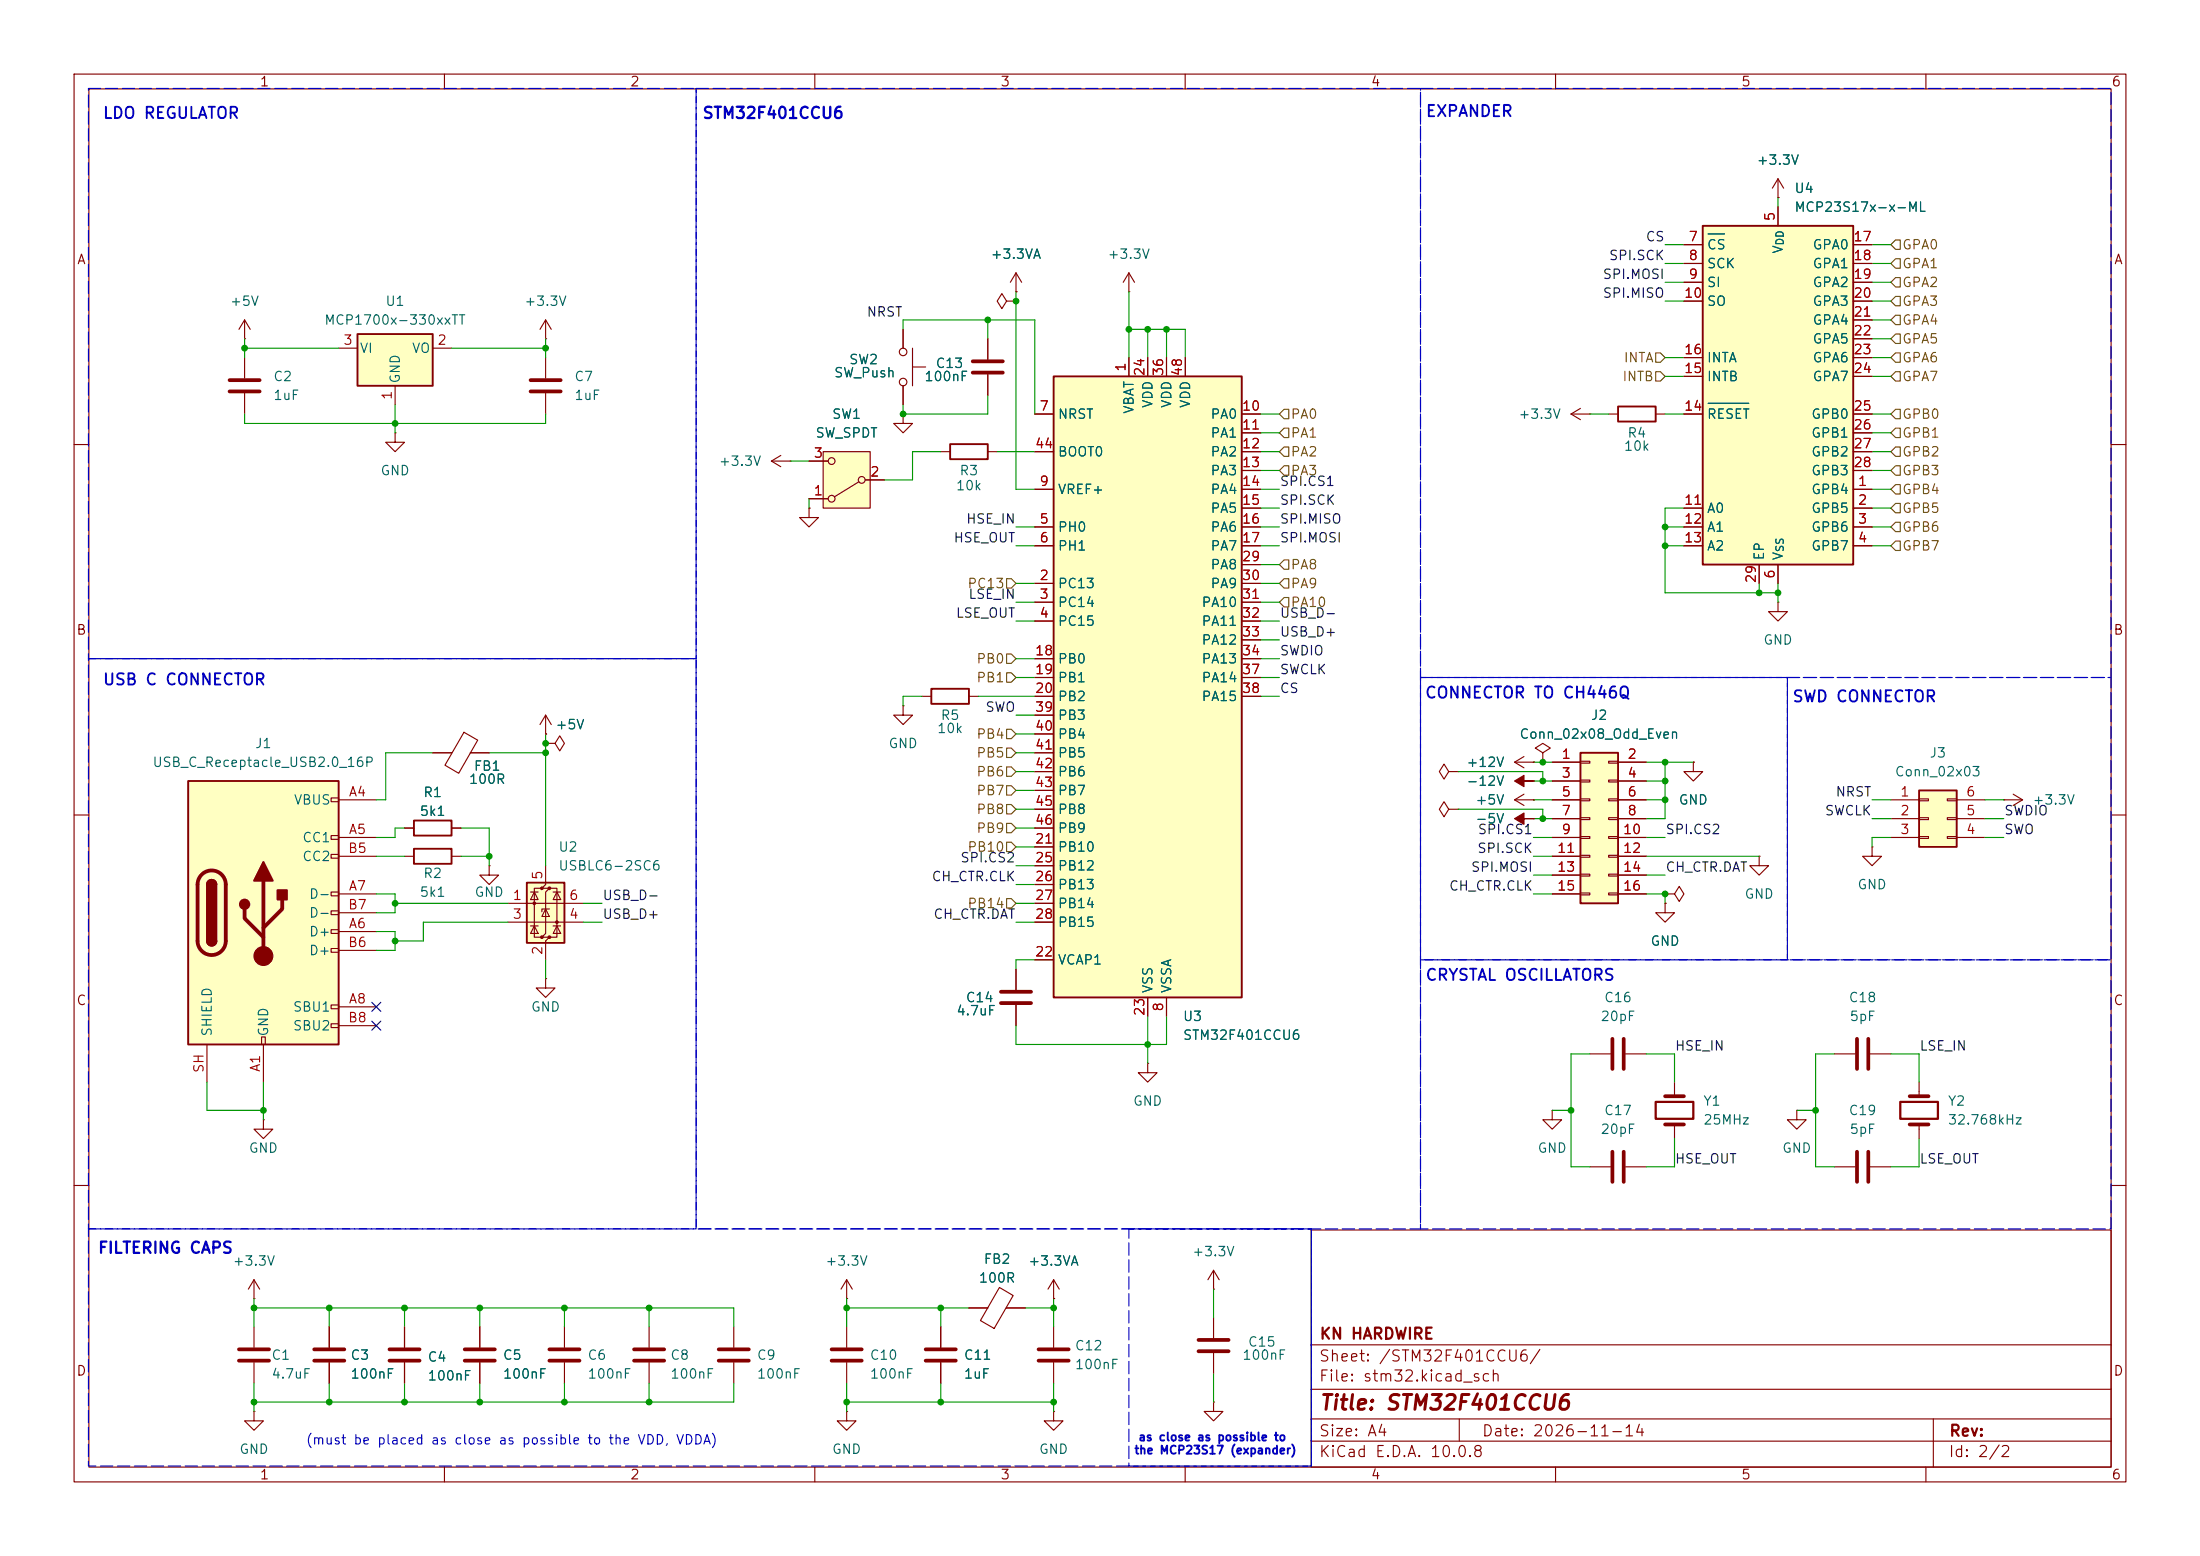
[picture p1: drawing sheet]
<svg xmlns="http://www.w3.org/2000/svg" width="297mm" height="210mm" viewBox="0 0 297 210" stroke-linecap="round" stroke-linejoin="round" font-family="sans-serif">
<g fill="none" stroke="#840000" stroke-width=".15">
<path d="M10 10h277v190h-277zM12 12h273v186h-273zM60 10v2M110 10v2M160 10v2M210 10v2M260 10v2M137.2 39.4h.1M137.2 36.8l-.8 1.3M137.2 36.8l.7 1.3M137.2 36.8v2.6M152.4 39.4h.1"/>
<path d="M152.4 36.8l-.8 1.3M152.4 36.8l.8 1.3M152.4 36.8v2.6M133.3 45.7v2.8M133.3 50.5v2.8M135.9 40.6l-.6-1-.7 1 .7 1.1 .6-1.1h1.3M137.2 40.6h.1M212.1 55.9h2.5M212.1 55.9l1.3 .7M213.4 55.1l-1.3 .8M214.6 55.9h.1M217.2 55.9h1.2"/>
<path d="M223.5 55.9h1.3M10 60h2M285 60h2M10 110h2M228.6 102.9v1.2h1.3l-1.3 1.3-1.3-1.3h1.3M228.6 102.9h.1M237.5 115.6v1.2h1.3l-1.3 1.3-1.3-1.3h1.3M237.5 115.6h.1M285 110h2M10 160h2M34.3 175.3h.1M34.3 172.7l-.8 1.3"/>
<path d="M34.3 172.7l.8 1.3M34.3 172.7v2.6M34.3 179.1v2.8M44.4 179.1v2.8M54.6 179.1v2.8M64.8 179.1v2.8M76.2 179.1v2.8M87.6 179.1v2.8M114.3 175.3h.1M114.3 172.7l-.8 1.3M114.3 172.7l.8 1.3M114.3 172.7v2.6"/>
<path d="M114.3 179.1v2.8M177 166h108v32h-108zM285 160h2M34.3 190.5v1.3h1.3l-1.3 1.2-1.3-1.2h1.3M34.3 190.5h.1M34.3 183.9v2.8M44.4 183.9v2.8M54.6 183.9v2.8M60 198v2M64.8 183.9v2.8M76.2 183.9v2.8M87.6 183.9v2.8"/>
<path d="M110 198v2M114.3 190.5v1.3h1.3l-1.3 1.2-1.3-1.2h1.3M114.3 190.5h.1M114.3 183.9v2.8M160 198v2M177 194.5h108M177 191.5h108M177 187.5h108M177 181.5h108M197 191.5v3M210 198v2M260 198v2"/>
<path d="M261 191.5v6.5"/>
</g>
<g fill="none" stroke="#840000" stroke-width=".51">
<path d="M131.3 48.8h4.1M131.3 50.3h4.1M32.3 182.1h4M32.3 183.6h4M42.4 182.1h4.1M42.4 183.6h4.1M52.6 182.1h4M52.6 183.6h4M62.7 182.1h4.1M62.7 183.6h4.1M74.2 182.1h4M74.2 183.6h4"/>
<path d="M85.6 182.1h4.1M85.6 183.6h4.1M112.3 182.1h4M112.3 183.6h4"/>
</g>
<path d="M218.4 54.9h5.1v2h-5.1z" fill="none" stroke="#840000" stroke-width=".25"/>
<path d="M259.1 106.7h5.1v7.6h-5.1z" fill="#ffffc2"/>
<path d="M259.1 106.7h5.1v7.6h-5.1z" fill="none" stroke="#840000" stroke-width=".25"/>
<g fill="none" stroke="#840000" stroke-width=".15">
<path d="M240 26.7h.1M240 24.1l-.7 1.3M240 24.1l.8 1.3M240 24.1v2.6M255.3 108h3.8M255.3 110.5h3.8M255.3 113h3.8M259.1 107.8h1.2v.3h-1.2zM259.1 110.4h1.2v.2h-1.2zM259.1 112.9h1.2v.3h-1.2zM262.9 107.8h1.3v.3h-1.3zM262.9 110.4h1.3v.2h-1.3z"/>
<path d="M262.9 112.9h1.3v.3h-1.3zM264.2 108h3.8M264.2 110.5h3.8M264.2 113h3.8M209.5 149.9v1.2h1.3l-1.3 1.3-1.2-1.3h1.2M209.5 149.9h.1M214.6 157.5h2.8M214.6 142.2h2.8M219.5 157.5h2.7M219.5 142.2h2.7M226.1 146.1v1.9M226.1 151.8v1.9"/>
<path d="M242.6 149.9v1.2h1.2l-1.2 1.3-1.3-1.3h1.3M242.6 149.9h.1M247.6 157.5h2.8M247.6 142.2h2.8M252.5 157.5h2.8M252.5 142.2h2.8M259.1 146.1v1.9M259.1 151.8v1.9"/>
</g>
<path d="M217.7 140.2v4.1M217.7 155.4v4.1M219.2 140.2v4.1M219.2 155.4v4.1M224.8 151.8h2.5M224.8 148h2.5M250.7 140.2v4.1M250.7 155.4v4.1M252.2 140.2v4.1M252.2 155.4v4.1M257.8 151.8h2.5M257.8 148h2.5" fill="none" stroke="#840000" stroke-width=".51"/>
<path d="M223.5 148.7h5.1v2.3h-5.1zM256.5 148.7h5.1v2.3h-5.1z" fill="none" stroke="#840000" stroke-width=".3"/>
<path d="M229.9 30.5h20.3v45.7h-20.3z" fill="#ffffc2"/>
<path d="M229.9 30.5h20.3v45.7h-20.3zM128.3 59.9h5v2.1h-5z" fill="none" stroke="#840000" stroke-width=".25"/>
<g fill="none" stroke="#840000" stroke-width=".15">
<path d="M227.3 33h2.6M227.3 35.6h2.6M227.3 38.1h2.6M240 27.9v2.6M250.2 33h2.5M250.2 35.6h2.5M250.2 38.1h2.5M227.3 40.6h2.6M227.3 55.9h2.6M227.3 50.8h2.6M227.3 48.3h2.6M250.2 40.6h2.5"/>
<path d="M250.2 55.9h2.5M250.2 50.8h2.5M250.2 48.3h2.5M250.2 43.2h2.5M250.2 45.7h2.5M250.2 58.4h2.5M127 61h1.3M133.3 61h1.3M227.3 68.6h2.6M227.3 71.1h2.6M227.3 73.7h2.6M237.5 76.2v2.5"/>
<path d="M240 76.2v2.5M250.2 66h2.5M250.2 68.6h2.5M250.2 71.1h2.5M250.2 73.7h2.5M250.2 61h2.5M250.2 63.5h2.5M62.6 98.8l1.9 1.1-2.6 4.5-1.8-1.1zM240 81.3v1.3h1.3l-1.3 1.2-1.2-1.2h1.2M240 81.3h.1M58.4 101.6h2.6M63.5 101.6h2.5"/>
<path d="M195.6 109.2l-.7-1-.6 1 .6 1 .7-1h1.2M195.6 104.1l-.7-1-.6 1 .6 1.1 .7-1.1h1.2M196.8 109.2h.1M196.8 104.1h.1M204.5 108l1.2 .7M204.5 108h2.5M204.5 102.9l1.2 .7M204.5 102.9h2.5M205.7 107.2l-1.2 .8M205.7 102.1l-1.2 .8M207 105.4h.1M207 108h.1"/>
<path d="M207 110.5h.1M207 102.9h.1M208.3 101.6l1-.6-1-.7-1 .7 1 .6v1.3M208.3 102.9h.1M99.1 179.1v2.8M99.1 183.9v2.8"/>
</g>
<path d="M230.6 31.6h2.2M230.6 54.4h5.5" fill="none" stroke="#006464" stroke-width=".15"/>
<path d="M97 182.1h4.1M97 183.6h4.1" fill="none" stroke="#840000" stroke-width=".51"/>
<g fill="#840000" stroke="#840000" stroke-width=".15">
<path d="M204.5 105.4l1.2-.8v.8h1.3h-1.3v.8z"/>
<path d="M204.5 110.5l1.2-.8v.8h1.3h-1.3v.8z"/>
</g>
<path d="M111.1 61h6.4v7.6h-6.4z" fill="#ffffc2"/>
<g fill="none" stroke="#840000" stroke-width=".15">
<path d="M33 45.7h.1M33 43.2l-.7 1.3M33 43.2l.8 1.3M33 43.2v2.5M33 48.3v2.8M33 53.1v2.8M53.3 58.4v1.3h1.3l-1.3 1.3-1.2-1.3h1.2M53.3 58.4h.1M73.7 45.7h.1M73.7 43.2v2.5M73.7 48.3v2.8M73.7 53.1v2.8"/>
<path d="M73.7 43.2l-.8 1.3M73.7 43.2l.7 1.3M121.9 55.9v1.3h1.3l-1.3 1.2-1.3-1.2h1.3M121.9 55.9h.1M121.9 44.5v2.5M121.9 52.1v2.5M123.2 49.5h1.8M123.2 47v5.1M109.2 68.6v1.3h1.3l-1.3 1.2-1.3-1.2h1.3M109.2 68.6h.1M109.2 67.3h2.6M109.2 62.2h2.6"/>
<path d="M111.1 61h6.4v7.6h-6.4zM116 65l-3.4 2.1M116.8 64.8h2.6M121.9 95.3v1.2h1.3l-1.3 1.3-1.3-1.3h1.3M121.9 95.3h.1M124.5 94h1.2M130.8 94h1.3M54.6 111.8h1.3M61 111.8h1.2M66 116.8v1.3h1.3l-1.3 1.3-1.2-1.3h1.2M66 116.8h.1M270.5 108h.1"/>
<path d="M270.5 108h2.5M271.8 107.2l1.2 .8M273 108l-1.2 .7M137.2 130.8v2.8M137.2 135.6v2.8M130.8 176.5h2.5M134.9 173.8l1.9 1.1-2.6 4.4-1.8-1.1zM135.8 176.5h2.6"/>
<circle cx="121.9" cy="51.6" r=".51"/>
<circle cx="121.9" cy="47.5" r=".51"/>
<circle cx="112.3" cy="67.3" r=".46"/>
<circle cx="112.3" cy="62.2" r=".46"/>
<circle cx="116.3" cy="64.8" r=".46"/>
</g>
<path d="M31 51.3h4.1M31 52.8h4.1M71.6 51.3h4.1M71.6 52.8h4.1M135.1 133.9h4.1M135.1 135.4h4.1" fill="none" stroke="#840000" stroke-width=".51"/>
<path d="M125.7 93h5.1v2h-5.1zM55.9 110.7h5.1v2.1h-5.1z" fill="none" stroke="#840000" stroke-width=".25"/>
<path d="M48.3 45.1h10.1v7h-10.1z" fill="#ffffc2"/>
<path d="M48.3 45.1h10.1v7h-10.1z" fill="none" stroke="#840000" stroke-width=".25"/>
<path d="M45.7 47h2.6M53.3 52.1v2.5M58.4 47h2.6M73.7 132.1v1.3h1.2l-1.2 1.2-1.3-1.2h1.3M73.7 132.1h.1" fill="none" stroke="#840000" stroke-width=".15"/>
<path d="M71.1 119.1h5.1v8.2h-5.1z" fill="#ffffc2"/>
<g fill="#840000">
<circle cx="72.1" cy="121.9" r=".25"/>
<circle cx="73.2" cy="119.9" r=".25"/>
<circle cx="73.2" cy="126.5" r=".25"/>
<circle cx="74.2" cy="119.9" r=".25"/>
<circle cx="74.2" cy="126.5" r=".25"/>
<circle cx="75.2" cy="124.5" r=".25"/>
</g>
<g fill="none" stroke="#840000" stroke-width=".15">
<path d="M73.7 99.1h.1M73.7 96.5v2.6M73.7 96.5l-.8 1.3M73.7 96.5l.7 1.3M54.6 115.6h1.3M61 115.6h1.2M73.2 119.9h-1.1v6.6h1.1M73.7 116.8v2.6l-.5 .5h1l-.5 .5v5.6l-.5 .5h1l-.5 .5v2.5M73.7 100.3h1.2l.7-1 .6 1-.6 1-.7-1M73.7 100.3h.1M74.2 119.9h1v6.6h-1M68.6 121.9h10.1"/>
<path d="M68.6 124.5h10.1M71.6 125h1M71.6 120.4h1M72.1 120.4l.5 1h-1zM72.1 125l.5 1h-1zM73.7 122.7l.5 1h-1zM74.2 122.7h-1v.4M74.7 125h1M74.7 120.4h1M75.2 120.4l.5 1h-1zM75.2 125l.5 1h-1zM127 179.1v2.8"/>
<path d="M142.2 179.1v2.8M163.8 177.8v2.8M127 183.9v2.8M142.2 183.9v2.8M163.8 182.6v2.8"/>
</g>
<path d="M55.9 114.6h5.1v2h-5.1zM71.1 119.1h5.1v8.2h-5.1z" fill="none" stroke="#840000" stroke-width=".25"/>
<path d="M125 182.1h4M125 183.6h4M140.2 182.1h4.1M140.2 183.6h4.1M161.8 180.8h4.1M161.8 182.4h4.1" fill="none" stroke="#840000" stroke-width=".51"/>
<path d="M213.4 101.6h5v20.3h-5z" fill="#ffffc2"/>
<path d="M213.4 101.6h5v20.3h-5z" fill="none" stroke="#840000" stroke-width=".25"/>
<g fill="none" stroke="#840000" stroke-width=".15">
<path d="M209.5 102.9h3.9M209.5 105.4h3.9M209.5 108h3.9M209.5 110.5h3.9M209.5 113h3.9M209.5 115.6h3.9M209.5 118.1h3.9M213.4 102.7h1.2v.3h-1.2zM213.4 105.3h1.2v.2h-1.2zM213.4 107.8h1.2v.3h-1.2zM213.4 110.4h1.2v.2h-1.2zM213.4 112.9h1.2v.3h-1.2z"/>
<path d="M213.4 115.4h1.2v.3h-1.2zM213.4 118h1.2v.2h-1.2zM217.2 102.7h1.2v.3h-1.2zM217.2 105.3h1.2v.2h-1.2zM217.2 107.8h1.2v.3h-1.2zM217.2 110.4h1.2v.2h-1.2zM217.2 112.9h1.2v.3h-1.2zM217.2 115.4h1.2v.3h-1.2zM217.2 118h1.2v.2h-1.2zM218.4 102.9h3.8M218.4 105.4h3.8M218.4 108h3.8"/>
<path d="M218.4 110.5h3.8M218.4 113h3.8M218.4 115.6h3.8M218.4 118.1h3.8M209.5 120.7h3.9M213.4 120.5h1.2v.3h-1.2zM217.2 120.5h1.2v.3h-1.2zM218.4 120.7h3.8M154.9 143.5v1.3h1.3l-1.3 1.3-1.2-1.3h1.2M154.9 143.5h.1M142.2 175.3h.1M142.2 172.7l-.7 1.3"/>
<path d="M142.2 172.7l.8 1.3M142.2 172.7v2.6M142.2 190.5v1.3h1.3l-1.3 1.2-1.2-1.2h1.2M142.2 190.5h.1"/>
</g>
<path d="M25.4 105.4h20.3v35.6h-20.3z" fill="#ffffc2"/>
<g fill="none" stroke="#840000" stroke-width=".15">
<path d="M104.1 62.2l1.3 .8M104.1 62.2h2.6M105.4 61.5l-1.3 .7M106.7 62.2h.1M44.7 107.7h1v.5h-1zM44.7 112.8h1v.5h-1zM44.7 115.3h1v.5h-1zM45.7 108h5.1M45.7 113h5.1M45.7 115.6h5.1M35.3 140h.5v1h-.5zM44.7 120.4h1v.5h-1z"/>
<path d="M44.7 122.9h1v.5h-1zM44.7 125.5h1v.5h-1zM44.7 128h1v.5h-1zM44.7 135.6h1v.5h-1zM44.7 138.2h1v.5h-1zM45.7 125.7h5.1M45.7 120.7h5.1M45.7 135.9h5.1M45.7 128.3h5.1M45.7 123.2h5.1M45.7 138.4h5.1M27.9 141v5.1"/>
<path d="M35.6 151.1v1.3h1.2l-1.2 1.3-1.3-1.3h1.3M35.6 151.1h.1M35.6 141v5.1M163.8 174h.1M163.8 171.5l-.7 1.2M163.8 171.5l.8 1.2M163.8 171.5v2.5M163.8 189.2v1.3h1.3l-1.3 1.3-1.2-1.3h1.2M163.8 189.2h.1"/>
</g>
<path d="M25.4 105.4h20.3v35.6h-20.3zM27.9 119.4a.64 .64 0 0 1 .7-.7 .64 .64 0 0 1 .6 .7M27.9 127a.64 .64 0 0 0 .7 .6 .64 .64 0 0 0 .6-.6" fill="none" stroke="#840000" stroke-width=".25"/>
<path d="M27.2 118a1.9 1.9 0 0 1 2.1-.4 1.9 1.9 0 0 1 1.2 1.8v7.6a1.91 1.91 0 0 1-1.9 1.9 1.91 1.91 0 0 1-1.9-1.9v-7.6a1.9 1.9 0 0 1 .5-1.4zM35.6 118.9v10.1M33 122.7v1.3l2.6 2.5M38.1 121.4v1.3l-2.5 2.5" fill="none" stroke="#840000" stroke-width=".51"/>
<g fill="#840000" stroke="#840000" stroke-width=".25">
<path d="M27.9 119.4h1.3v7.6h-1.3z"/>
<path d="M28.1 118.9a.64 .64 0 0 1 .7-.1 .64 .64 0 0 1 .4 .6h-1.3z"/>
<path d="M27.9 127h1.3a.64 .64 0 0 1-.6 .6 .64 .64 0 0 1-.7-.6z"/>
<path d="M35.6 116.3l1.2 2.6h-2.5z"/>
<path d="M37.5 120.1h1.2v1.3h-1.2z"/>
<circle cx="33" cy="122" r=".63"/>
</g>
<circle cx="35.6" cy="129" r="1.27" fill="#840000" stroke="#840000" stroke-width=".15"/>
<path d="M142.2 50.8h25.4v83.8h-25.4z" fill="#ffffc2"/>
<path d="M142.2 50.8h25.4v83.8h-25.4z" fill="none" stroke="#840000" stroke-width=".25"/>
<g fill="none" stroke="#840000" stroke-width=".15">
<path d="M137.2 39.4h.1M227.3 33h2.6M227.3 35.6h2.6M227.3 38.1h2.6M240 26.7h.1M240 27.9v2.6M250.2 33h2.5M250.2 35.6h2.5M250.2 38.1h2.5M121.9 44.5v2.5M121.9 52.1v2.5M133.3 45.7v2.8"/>
<path d="M133.3 50.5v2.8M137.2 40.6h.1M139.7 55.9h2.5M152.4 48.3v2.5M154.9 48.3v2.5M157.5 48.3v2.5M160 48.3v2.5M167.6 55.9h2.6M167.6 58.4h2.6M227.3 55.9h2.6M227.3 40.6h2.6M227.3 50.8h2.6"/>
<path d="M227.3 48.3h2.6M250.2 55.9h2.5M250.2 58.4h2.5M250.2 40.6h2.5M250.2 50.8h2.5M250.2 48.3h2.5M250.2 43.2h2.5M250.2 45.7h2.5M109.2 68.6h.1M109.2 67.3h2.6M109.2 62.2h2.6M116.8 64.8h2.6"/>
<path d="M139.7 78.7h2.5M139.7 71.1h2.5M139.7 73.7h2.5M139.7 66h2.5M139.7 61h2.5M167.6 78.7h2.6M167.6 71.1h2.6M167.6 73.7h2.6M167.6 66h2.6M167.6 61h2.6M167.6 63.5h2.6M167.6 68.6h2.6"/>
<path d="M167.6 76.2h2.6M227.3 71.1h2.6M227.3 73.7h2.6M227.3 68.6h2.6M237.5 76.2v2.5M240 76.2v2.5M250.2 71.1h2.5M250.2 73.7h2.5M250.2 66h2.5M250.2 61h2.5M250.2 63.5h2.5M250.2 68.6h2.5"/>
<path d="M73.7 99.1h.1M139.7 81.3h2.5M139.7 83.8h2.5M139.7 88.9h2.5M139.7 91.4h2.5M139.7 94h2.5M139.7 96.5h2.5M139.7 99.1h2.5M167.6 81.3h2.6M167.6 83.8h2.6M167.6 88.9h2.6M167.6 91.4h2.6"/>
<path d="M167.6 94h2.6M167.6 86.4h2.6M54.6 111.8h1.3M58.4 101.6h2.6M61 111.8h1.2M63.5 101.6h2.5M73.7 100.3h.1M139.7 114.3h2.5M139.7 116.8h2.5M139.7 119.4h2.5M139.7 101.6h2.5M139.7 104.1h2.5"/>
<path d="M139.7 106.7h2.5M139.7 109.2h2.5M139.7 111.8h2.5M207 102.9h.1M207 110.5h.1M207 108h.1M207 105.4h.1M208.3 102.9h.1M209.5 102.9h3.9M209.5 105.4h3.9M209.5 108h3.9M209.5 110.5h3.9"/>
<path d="M209.5 113h3.9M209.5 115.6h3.9M209.5 118.1h3.9M218.4 102.9h3.8M218.4 105.4h3.8M218.4 108h3.8M218.4 110.5h3.8M218.4 113h3.8M218.4 115.6h3.8M218.4 118.1h3.8M228.6 102.9h.1M252.7 114.3v1.3h1.3l-1.3 1.2-1.2-1.2h1.2"/>
<path d="M252.7 114.3h.1M137.2 130.8v2.8M137.2 135.6v2.8M139.7 129.5h2.5M139.7 121.9h2.5M139.7 124.5h2.5M154.9 134.6v2.6M157.5 134.6v2.6M209.5 120.7h3.9M218.4 120.7h3.8M224.8 121.9v1.3h1.3l-1.3 1.3-1.3-1.3h1.3M224.8 121.9h.1"/>
<path d="M224.8 120.7h1.3l.6-1.1 .6 1.1-.6 1-.6-1M224.8 120.7h.1M44.4 179.1v2.8M54.6 179.1v2.8M64.8 179.1v2.8M127 179.1v2.8M130.8 176.5h2.5M135.9 176.5h2.5M142.2 175.3h.1M44.4 183.9v2.8M54.6 183.9v2.8M64.8 183.9v2.8"/>
<path d="M127 183.9v2.8"/>
</g>
<g fill="none" stroke="#725600" stroke-width=".15">
<path d="M255.9 32.4h.6v1.3h-.6l-.6-.7zM255.9 37.5h.6v1.2h-.6l-.6-.6zM255.9 34.9h.6v1.3h-.6l-.6-.6zM173.4 57.8h.6v1.3h-.6l-.7-.7zM173.4 55.2h.6v1.3h-.6l-.7-.6zM223.5 47.6h.7l.6 .7-.6 .6h-.7zM223.5 50.2h.7l.6 .6-.6 .6h-.7zM255.9 45.1h.6v1.3h-.6l-.6-.7zM255.9 47.6h.6v1.3h-.6l-.6-.6zM255.9 55.2h.6v1.3h-.6l-.6-.6zM255.9 50.2h.6v1.2h-.6l-.6-.6zM255.9 42.5h.6v1.3h-.6l-.6-.6z"/>
<path d="M255.9 40h.6v1.3h-.6l-.6-.7zM255.9 57.8h.6v1.3h-.6l-.6-.7zM135.9 78.1h.6l.7 .6-.7 .7h-.6zM173.4 78.1h.6v1.3h-.6l-.7-.7zM173.4 75.6h.6v1.2h-.6l-.7-.6zM173.4 62.9h.6v1.2h-.6l-.7-.6zM173.4 60.3h.6v1.3h-.6l-.7-.6zM255.9 65.4h.6v1.3h-.6l-.6-.7zM255.9 67.9h.6v1.3h-.6l-.6-.6zM255.9 70.5h.6v1.3h-.6l-.6-.7zM255.9 73h.6v1.3h-.6l-.6-.6zM255.9 62.9h.6v1.2h-.6l-.6-.6z"/>
<path d="M255.9 60.3h.6v1.3h-.6l-.6-.6zM135.9 90.8h.6l.7 .6-.7 .7h-.6zM135.9 98.4h.6l.7 .7-.7 .6h-.6zM135.9 88.3h.6l.7 .6-.7 .6h-.6zM173.4 80.6h.6v1.3h-.6l-.7-.6zM135.9 106h.6l.7 .7-.7 .6h-.6zM135.9 113.7h.6l.7 .6-.7 .6h-.6zM135.9 111.1h.6l.7 .7-.7 .6h-.6zM135.9 108.6h.6l.7 .6-.7 .7h-.6zM135.9 103.5h.6l.7 .6-.7 .7h-.6zM135.9 101h.6l.7 .6-.7 .6h-.6zM135.9 121.3h.6l.7 .6-.7 .7h-.6z"/>
</g>
<g fill="none" stroke="#009600" stroke-width=".15">
<path d="M137.2 39.4v26.6h2.5M152.4 39.4v8.9M224.8 38.1h2.5M224.8 35.6h2.5M224.8 33h2.5M240 26.7v1.2M252.7 38.1h2.6M252.7 35.6h2.6M252.7 33h2.6M33 55.9v1.3h40.7v-1.3M33 45.7v2.6M33 47h12.7"/>
<path d="M53.3 54.6v3.8M61 47h12.7M73.7 45.7v2.6M121.9 44.5v-1.3h17.8v12.7M133.3 53.3v2.6h-11.4v-1.3M133.3 43.2v2.5M152.4 44.5h7.6v3.8M154.9 44.5v3.8M157.5 44.5v3.8M170.2 55.9h2.5M170.2 58.4h2.5M214.6 55.9h2.6"/>
<path d="M224.8 55.9h2.5M224.8 48.3h2.5M224.8 40.6h2.5M224.8 50.8h2.5M252.7 55.9h2.6M252.7 58.4h2.6M252.7 48.3h2.6M252.7 40.6h2.6M252.7 50.8h2.6M252.7 43.2h2.6M252.7 45.7h2.6M106.7 62.2h2.5"/>
<path d="M109.2 67.3v1.3M127 61h-3.8v3.8h-3.8M134.6 61h5.1M137.2 73.7h2.5M137.2 71.1h2.5M137.2 78.7h2.5M170.2 61h2.5M170.2 73.7h2.5M170.2 76.2h2.5M170.2 71.1h2.5M170.2 78.7h2.5M170.2 68.6h2.5"/>
<path d="M170.2 66h2.5M170.2 63.5h2.5M224.8 73.7h2.5M224.8 71.1h2.5M227.3 68.6h-2.5v11.4h15.2M237.5 78.7v1.3M240 78.7v2.6M252.7 61h2.6M252.7 73.7h2.6M252.7 71.1h2.6M252.7 68.6h2.6M252.7 66h2.6"/>
<path d="M252.7 63.5h2.6M73.7 99.1v17.7M124.5 94h-2.6v1.3M132.1 94h7.6M137.2 91.4h2.5M137.2 96.5h2.5M137.2 88.9h2.5M137.2 83.8h2.5M137.2 99.1h2.5M137.2 81.3h2.5M170.2 91.4h2.5M170.2 94h2.5"/>
<path d="M170.2 86.4h2.5M170.2 88.9h2.5M170.2 83.8h2.5M170.2 81.3h2.5M50.8 115.6h3.8M54.6 111.8h-1.3v1.2h-2.5M58.4 101.6h-6.3v6.4h-1.3M62.2 115.6h3.8M62.2 111.8h3.8v5M66 101.6h7.7M137.2 106.7h2.5M137.2 114.3h2.5"/>
<path d="M137.2 101.6h2.5M137.2 111.8h2.5M137.2 104.1h2.5M137.2 109.2h2.5M137.2 116.8h2.5M137.2 119.4h2.5M196.8 104.1h11.5v1.3M196.8 109.2h11.5v1.3M207 115.6h2.5M207 108h2.5M207 113h2.5M207 105.4h2.5"/>
<path d="M207 102.9h2.5M207 118.1h2.5M207 110.5h2.5M222.2 115.6h15.3M222.2 108h2.6M222.2 113h2.6M222.2 105.4h2.6M222.2 102.9h6.4M222.2 118.1h2.6M224.8 102.9v7.6h-2.6M252.7 108h2.6M252.7 110.5h2.6"/>
<path d="M255.3 113h-2.6v1.3M268 108h2.5M268 113h2.5M268 110.5h2.5M50.8 120.7h2.5v2.5h-2.5M50.8 125.7h2.5v2.6h-2.5M53.3 121.9h15.3M68.6 124.5h-11.5v2.5h-3.8M73.7 129.5v2.6M78.7 124.5h2.6M78.7 121.9h2.6M137.2 124.5h2.5"/>
<path d="M137.2 121.9h2.5M139.7 129.5h-2.5v1.3M154.9 137.2v6.3M157.5 137.2v3.8h-20.3v-2.6M207 120.7h2.5M222.2 120.7h2.6v1.2M27.9 146.1v3.8h7.7M35.6 146.1v5M209.5 149.9h2.6M214.6 142.2h-2.5v15.3h2.5M222.2 142.2h3.9v3.9M226.1 153.7v3.8h-3.9"/>
<path d="M242.6 149.9h2.5M247.6 142.2h-2.5v15.3h2.5M255.3 142.2h3.8v3.9M259.1 153.7v3.8h-3.8M34.3 175.3v3.8M34.3 176.5h64.8v2.6M44.4 176.5v2.6M54.6 176.5v2.6M64.8 176.5v2.6M76.2 176.5v2.6M87.6 176.5v2.6M114.3 176.5h16.5"/>
<path d="M114.3 175.3v3.8M127 176.5v2.6M138.4 176.5h3.8M142.2 175.3v3.8M163.8 174v3.8M34.3 186.7v3.8M44.4 186.7v2.5M54.6 186.7v2.5M64.8 186.7v2.5M76.2 186.7v2.5M87.6 186.7v2.5M99.1 186.7v2.5h-64.8"/>
<path d="M114.3 189.2h27.9M114.3 186.7v3.8M127 186.7v2.5M142.2 186.7v3.8M163.8 185.4v3.8"/>
</g>
<path d="M50.2 135.3l1.2 1.2M50.2 137.8l1.2 1.2M51.4 135.3l-1.2 1.2M51.4 137.8l-1.2 1.2" fill="none" stroke="#000084" stroke-width=".15"/>
<path d="M11.9 11.9h82.1v77h-82.1zM94 11.9h97.8v154h-97.8zM191.8 11.9h93.2v79.5h-93.2zM11.9 88.9h82.1v77h-82.1zM191.8 91.4h49.5v38.1h-49.5zM241.3 91.4h43.7v38.1h-43.7zM191.8 129.5h93.2v36.4h-93.2zM11.9 165.9h165.1v32h-165.1zM152.4 165.9h24.6v32h-24.6z" fill="none" stroke="#0000c2" stroke-width=".15" stroke-dasharray="1.7 .6"/>
<path d="M230.6 31.6h2.2M230.6 54.4h5.5" fill="none" stroke="#006464" stroke-width=".15"/>
<g fill="#009600">
<circle cx="240" cy="80" r=".46"/>
<circle cx="237.5" cy="80" r=".46"/>
<circle cx="224.8" cy="73.7" r=".46"/>
<circle cx="208.3" cy="110.5" r=".46"/>
<circle cx="224.8" cy="71.1" r=".46"/>
<circle cx="208.3" cy="102.9" r=".46"/>
<circle cx="224.8" cy="102.9" r=".46"/>
<circle cx="224.8" cy="105.4" r=".46"/>
<circle cx="208.3" cy="105.4" r=".46"/>
<circle cx="224.8" cy="108" r=".46"/>
<circle cx="212.1" cy="149.9" r=".46"/>
<circle cx="245.1" cy="149.9" r=".46"/>
<circle cx="152.4" cy="44.5" r=".46"/>
<circle cx="157.5" cy="44.5" r=".46"/>
<circle cx="53.3" cy="57.2" r=".46"/>
<circle cx="53.3" cy="121.9" r=".46"/>
<circle cx="121.9" cy="55.9" r=".46"/>
<circle cx="224.8" cy="120.7" r=".46"/>
<circle cx="114.3" cy="189.2" r=".46"/>
<circle cx="127" cy="189.2" r=".46"/>
<circle cx="142.2" cy="176.5" r=".46"/>
<circle cx="142.2" cy="189.2" r=".46"/>
<circle cx="114.3" cy="176.5" r=".46"/>
<circle cx="127" cy="176.5" r=".46"/>
<circle cx="35.6" cy="149.9" r=".46"/>
<circle cx="53.3" cy="127" r=".46"/>
<circle cx="33" cy="47" r=".46"/>
<circle cx="137.2" cy="40.6" r=".46"/>
<circle cx="133.3" cy="43.2" r=".46"/>
<circle cx="73.7" cy="47" r=".46"/>
<circle cx="154.9" cy="141" r=".46"/>
<circle cx="34.3" cy="176.5" r=".46"/>
<circle cx="64.8" cy="176.5" r=".46"/>
<circle cx="54.6" cy="189.2" r=".46"/>
<circle cx="64.8" cy="189.2" r=".46"/>
<circle cx="54.6" cy="176.5" r=".46"/>
<circle cx="44.4" cy="176.5" r=".46"/>
<circle cx="44.4" cy="189.2" r=".46"/>
<circle cx="34.3" cy="189.2" r=".46"/>
<circle cx="76.2" cy="176.5" r=".46"/>
<circle cx="154.9" cy="44.5" r=".46"/>
<circle cx="76.2" cy="189.2" r=".46"/>
<circle cx="87.6" cy="176.5" r=".46"/>
<circle cx="87.6" cy="189.2" r=".46"/>
<circle cx="73.7" cy="101.6" r=".46"/>
<circle cx="66" cy="115.6" r=".46"/>
<circle cx="73.7" cy="100.3" r=".46"/>
</g>
<text font-size="2" fill="#840000" x="178" y="190.8">Title: STM32F401CCU6</text>
<g font-size="1.5" fill="#0000c2">
<text x="13.8" y="16.4">LDO REGULATOR</text>
<text x="94.7" y="16.4">STM32F401CCU6</text>
<text x="192.4" y="16.1">EXPANDER</text>
<text x="13.8" y="92.9">USB C CONNECTOR</text>
<text x="192.3" y="94.6">CONNECTOR TO CH446Q</text>
<text x="241.9" y="95.1">SWD CONNECTOR</text>
<text x="192.3" y="132.7">CRYSTAL OSCILLATORS</text>
<text x="13.1" y="169.6">FILTERING CAPS</text>
</g>
<g font-size="1.5" fill="#840000">
<text x="178" y="184.1">Sheet: /STM32F401CCU6/</text>
<text x="178" y="181.1">KN HARDWIRE</text>
<text x="178" y="186.8">File: stm32.kicad_sch</text>
<text x="178" y="197">KiCad E.D.A. 10.0.8</text>
<text x="178" y="194.2">Size: A4</text>
<text x="200" y="194.2">Date: 2026-11-14</text>
<text x="263" y="197">Id: 2/2</text>
<text x="263" y="194.2">Rev:</text>
</g>
<g font-size="1.3" fill="#840000">
<text x="35" y="12">1</text>
<text x="85" y="12">2</text>
<text x="135" y="12">3</text>
<text x="185" y="12">4</text>
<text x="235" y="12">5</text>
<text x="285" y="12">6</text>
<text x="10.3" y="36">A</text>
<text x="285.3" y="36">A</text>
<text x="10.2" y="86">B</text>
<text x="285.2" y="86">B</text>
<text x="10.2" y="136">C</text>
<text x="285.2" y="136">C</text>
<text x="10.2" y="186">D</text>
<text x="285.2" y="186">D</text>
<text x="35" y="200">1</text>
<text x="85" y="200">2</text>
<text x="135" y="200">3</text>
<text x="185" y="200">4</text>
<text x="235" y="200">5</text>
<text x="285" y="200">6</text>
</g>
<g font-size="1.3" fill="#006464">
<text x="237.1" y="22.6">+3.3V</text>
<text x="242.2" y="26.4">U4</text>
<text x="242.2" y="28.9">MCP23S17x-x-ML</text>
<text x="133.6" y="35.3">+3.3VA</text>
<text x="149.4" y="35.3">+3.3V</text>
<text x="230.4" y="34">CS</text>
<text x="241" y="34.3" transform="rotate(-90 241 34.3)">V</text>
<text x="244.6" y="34">GPA0</text>
<text x="31" y="41.6">+5V</text>
<text x="51.9" y="41.6">U1</text>
<text x="70.7" y="41.6">+3.3V</text>
<text x="230.4" y="36.5">SCK</text>
<text x="230.4" y="39.1">SI</text>
<text x="230.4" y="41.6">SO</text>
<text x="244.6" y="36.5">GPA1</text>
<text x="244.6" y="39.1">GPA2</text>
<text x="244.6" y="41.6">GPA3</text>
<text x="43.7" y="44.1">MCP1700x-330xxTT</text>
<text x="48.5" y="48">VI</text>
<text x="55.5" y="48">VO</text>
<text x="244.6" y="44.1">GPA4</text>
<text x="244.6" y="46.7">GPA5</text>
<text x="36.8" y="51.8">C2</text>
<text x="54.3" y="51.8" transform="rotate(-90 54.3 51.8)">GND</text>
<text x="77.5" y="51.8">C7</text>
<text x="112.5" y="51.3">SW_Push</text>
<text x="114.5" y="49.5">SW2</text>
<text x="124.7" y="51.8">100nF</text>
<text x="126.2" y="50">C13</text>
<text x="230.4" y="51.8">INTB</text>
<text x="230.4" y="49.2">INTA</text>
<text x="244.6" y="49.2">GPA6</text>
<text x="244.6" y="51.8">GPA7</text>
<text x="36.8" y="54.3">1uF</text>
<text x="77.5" y="54.3">1uF</text>
<text x="110" y="59.4">SW_SPDT</text>
<text x="112.2" y="56.8">SW1</text>
<text x="142.7" y="56.8">NRST</text>
<text x="153.4" y="56" transform="rotate(-90 153.4 56)">VBAT</text>
<text x="155.9" y="55.2" transform="rotate(-90 155.9 55.2)">VDD</text>
<text x="158.4" y="55.2" transform="rotate(-90 158.4 55.2)">VDD</text>
<text x="161" y="55.2" transform="rotate(-90 161 55.2)">VDD</text>
<text x="163.3" y="56.8">PA0</text>
<text x="163.3" y="59.4">PA1</text>
<text x="204.9" y="56.8">+3.3V</text>
<text x="219.6" y="59.4">R4</text>
<text x="230.4" y="56.8">RESET</text>
<text x="244.4" y="56.8">GPB0</text>
<text x="244.4" y="59.4">GPB1</text>
<text x="51.3" y="64.5">GND</text>
<text x="96.9" y="63.2">+3.3V</text>
<text x="129.4" y="64.5">R3</text>
<text x="142.7" y="61.9">BOOT0</text>
<text x="163.3" y="61.9">PA2</text>
<text x="163.3" y="64.5">PA3</text>
<text x="219.1" y="61.2">10k</text>
<text x="244.4" y="61.9">GPB2</text>
<text x="244.4" y="64.5">GPB3</text>
<text x="129" y="66.5">10k</text>
<text x="142.7" y="67">VREF+</text>
<text x="163.3" y="67">PA4</text>
<text x="163.3" y="69.5">PA5</text>
<text x="230.4" y="69.5">A0</text>
<text x="244.4" y="67">GPB4</text>
<text x="244.4" y="69.5">GPB5</text>
<text x="142.7" y="72.1">PH0</text>
<text x="142.7" y="74.6">PH1</text>
<text x="163.3" y="72.1">PA6</text>
<text x="163.3" y="74.6">PA7</text>
<text x="163.3" y="77.2">PA8</text>
<text x="230.4" y="72.1">A1</text>
<text x="230.4" y="74.6">A2</text>
<text x="238.5" y="75.7" transform="rotate(-90 238.5 75.7)">EP</text>
<text x="241" y="75.7" transform="rotate(-90 241 75.7)">V</text>
<text x="244.4" y="72.1">GPB6</text>
<text x="244.4" y="74.6">GPB7</text>
<text x="142.7" y="79.7">PC13</text>
<text x="142.7" y="82.2">PC14</text>
<text x="162.1" y="82.2">PA10</text>
<text x="163.3" y="79.7">PA9</text>
<text x="142.7" y="84.8">PC15</text>
<text x="142.7" y="89.9">PB0</text>
<text x="162.1" y="84.8">PA11</text>
<text x="162.1" y="87.3">PA12</text>
<text x="162.1" y="89.9">PA13</text>
<text x="238" y="87.3">GND</text>
<text x="142.7" y="92.4">PB1</text>
<text x="142.7" y="94.9">PB2</text>
<text x="162.1" y="92.4">PA14</text>
<text x="162.1" y="94.9">PA15</text>
<text x="34.3" y="101.3">J1</text>
<text x="74.9" y="98.8">+5V</text>
<text x="119.9" y="101.3">GND</text>
<text x="126.4" y="99.3">10k</text>
<text x="126.9" y="97.5">R5</text>
<text x="142.7" y="97.5">PB3</text>
<text x="142.7" y="100">PB4</text>
<text x="205" y="100">Conn_02x08_Odd_Even</text>
<text x="214.7" y="97.5">J2</text>
<text x="20.5" y="103.8">USB_C_Receptacle_USB2.0_16P</text>
<text x="57.1" y="107.9">R1</text>
<text x="63.2" y="106.1">100R</text>
<text x="63.9" y="104.3">FB1</text>
<text x="142.7" y="102.6">PB5</text>
<text x="142.7" y="105.1">PB6</text>
<text x="142.7" y="107.6">PB7</text>
<text x="197.9" y="106.4">-12V</text>
<text x="197.9" y="103.8">+12V</text>
<text x="255.7" y="105.1">Conn_02x03</text>
<text x="260.4" y="102.6">J3</text>
<text x="39.6" y="108.9">VBUS</text>
<text x="40.7" y="114">CC1</text>
<text x="56.6" y="110.4">5k1</text>
<text x="142.7" y="110.2">PB8</text>
<text x="142.7" y="112.7">PB9</text>
<text x="199.1" y="108.9">+5V</text>
<text x="199.1" y="111.5">-5V</text>
<text x="226.5" y="108.9">GND</text>
<text x="274.3" y="108.9">+3.3V</text>
<text x="40.7" y="116.5">CC2</text>
<text x="57.1" y="118.8">R2</text>
<text x="75.3" y="115.3">U2</text>
<text x="75.3" y="117.8">USBLC6-2SC6</text>
<text x="142.7" y="115.3">PB10</text>
<text x="142.7" y="117.8">PB12</text>
<text x="41.6" y="121.6">D-</text>
<text x="41.6" y="124.2">D-</text>
<text x="56.6" y="121.4">5k1</text>
<text x="64" y="121.4">GND</text>
<text x="142.7" y="120.3">PB13</text>
<text x="142.7" y="122.9">PB14</text>
<text x="142.7" y="125.4">PB15</text>
<text x="235.4" y="121.6">GND</text>
<text x="250.7" y="120.3">GND</text>
<text x="41.6" y="126.7">D+</text>
<text x="41.6" y="129.2">D+</text>
<text x="142.7" y="130.5">VCAP1</text>
<text x="222.7" y="128">GND</text>
<text x="39.5" y="136.9">SBU1</text>
<text x="71.6" y="136.9">GND</text>
<text x="129" y="137.4">4.7uF</text>
<text x="130.3" y="135.6">C14</text>
<text x="155.9" y="134.1" transform="rotate(-90 155.9 134.1)">VSS</text>
<text x="158.4" y="134.1" transform="rotate(-90 158.4 134.1)">VSSA</text>
<text x="216.5" y="135.6">C16</text>
<text x="249.5" y="135.6">C18</text>
<text x="28.9" y="140" transform="rotate(-90 28.9 140)">SHIELD</text>
<text x="36.5" y="140" transform="rotate(-90 36.5 140)">GND</text>
<text x="39.5" y="139.4">SBU2</text>
<text x="159.6" y="138.1">U3</text>
<text x="159.6" y="140.7">STM32F401CCU6</text>
<text x="216" y="138.1">20pF</text>
<text x="249.6" y="138.1">5pF</text>
<text x="152.9" y="149.6">GND</text>
<text x="229.9" y="149.6">Y1</text>
<text x="262.9" y="149.6">Y2</text>
<text x="33.5" y="155.9">GND</text>
<text x="207.5" y="155.9">GND</text>
<text x="216" y="153.4">20pF</text>
<text x="216.5" y="150.8">C17</text>
<text x="229.9" y="152.1">25MHz</text>
<text x="240.5" y="155.9">GND</text>
<text x="249.5" y="150.8">C19</text>
<text x="249.6" y="153.4">5pF</text>
<text x="262.9" y="152.1">32.768kHz</text>
<text x="31.3" y="171.1">+3.3V</text>
<text x="111.3" y="171.1">+3.3V</text>
<text x="132" y="173.4">100R</text>
<text x="132.7" y="170.9">FB2</text>
<text x="138.7" y="171.1">+3.3VA</text>
<text x="160.9" y="169.9">+3.3V</text>
<text x="36.6" y="183.8">C1</text>
<text x="47.2" y="183.8">C3</text>
<text x="57.6" y="184.1">C4</text>
<text x="67.8" y="183.8">C5</text>
<text x="79.2" y="183.8">C6</text>
<text x="90.4" y="183.8">C8</text>
<text x="102.1" y="183.8">C9</text>
<text x="117.3" y="183.8">C10</text>
<text x="130" y="183.8">C11</text>
<text x="145" y="182.6">C12</text>
<text x="145" y="185.1">100nF</text>
<text x="167.6" y="183.8">100nF</text>
<text x="168.4" y="182.1">C15</text>
<text x="36.6" y="186.4">4.7uF</text>
<text x="47.2" y="186.4">100nF</text>
<text x="57.6" y="186.6">100nF</text>
<text x="67.8" y="186.4">100nF</text>
<text x="79.2" y="186.4">100nF</text>
<text x="90.4" y="186.4">100nF</text>
<text x="102.1" y="186.4">100nF</text>
<text x="117.3" y="186.4">100nF</text>
<text x="130" y="186.4">1uF</text>
<text x="32.2" y="196.5">GND</text>
<text x="112.2" y="196.5">GND</text>
<text x="140.2" y="196.5">GND</text>
</g>
<g font-size="1.3" fill="#a90000">
<text x="239.9" y="29.9" transform="rotate(-90 239.9 29.9)">5</text>
<text x="227.9" y="32.9">7</text>
<text x="227.9" y="35.4">8</text>
<text x="250.1" y="32.9">17</text>
<text x="250.1" y="35.4">18</text>
<text x="227.3" y="40.5">10</text>
<text x="227.9" y="38">9</text>
<text x="250.1" y="38">19</text>
<text x="250.1" y="40.5">20</text>
<text x="46.3" y="46.9">3</text>
<text x="59" y="46.9">2</text>
<text x="250.1" y="43">21</text>
<text x="250.1" y="45.6">22</text>
<text x="152.3" y="50.3" transform="rotate(-90 152.3 50.3)">1</text>
<text x="154.8" y="50.9" transform="rotate(-90 154.8 50.9)">24</text>
<text x="157.3" y="50.9" transform="rotate(-90 157.3 50.9)">36</text>
<text x="159.9" y="50.9" transform="rotate(-90 159.9 50.9)">48</text>
<text x="227.3" y="50.7">15</text>
<text x="227.3" y="48.1">16</text>
<text x="250.1" y="48.1">23</text>
<text x="250.1" y="50.7">24</text>
<text x="53.2" y="54.1" transform="rotate(-90 53.2 54.1)">1</text>
<text x="140.2" y="55.7">7</text>
<text x="167.6" y="55.7">10</text>
<text x="167.6" y="58.3">11</text>
<text x="227.3" y="55.7">14</text>
<text x="250.1" y="55.7">25</text>
<text x="250.1" y="58.3">26</text>
<text x="109.8" y="62.1">3</text>
<text x="117.4" y="64.6">2</text>
<text x="139.6" y="60.8">44</text>
<text x="140.2" y="65.9">9</text>
<text x="167.6" y="60.8">12</text>
<text x="167.6" y="63.4">13</text>
<text x="167.6" y="65.9">14</text>
<text x="250.1" y="60.8">27</text>
<text x="250.1" y="63.4">28</text>
<text x="250.7" y="65.9">1</text>
<text x="109.8" y="67.2">1</text>
<text x="140.2" y="71">5</text>
<text x="167.6" y="68.4">15</text>
<text x="167.6" y="71">16</text>
<text x="227.3" y="68.4">11</text>
<text x="227.3" y="71">12</text>
<text x="250.7" y="68.4">2</text>
<text x="250.7" y="71">3</text>
<text x="140.2" y="73.5">6</text>
<text x="167.6" y="73.5">17</text>
<text x="167.6" y="76.1">29</text>
<text x="227.3" y="73.5">13</text>
<text x="250.7" y="73.5">4</text>
<text x="140.2" y="78.6">2</text>
<text x="140.2" y="81.1">3</text>
<text x="140.2" y="83.7">4</text>
<text x="167.6" y="78.6">30</text>
<text x="167.6" y="81.1">31</text>
<text x="167.6" y="83.7">32</text>
<text x="237.4" y="78.8" transform="rotate(-90 237.4 78.8)">29</text>
<text x="239.9" y="78.2" transform="rotate(-90 239.9 78.2)">6</text>
<text x="139.6" y="88.8">18</text>
<text x="167.6" y="86.2">33</text>
<text x="167.6" y="88.8">34</text>
<text x="139.6" y="91.3">19</text>
<text x="139.6" y="93.8">20</text>
<text x="167.6" y="91.3">37</text>
<text x="167.6" y="93.8">38</text>
<text x="139.6" y="96.4">39</text>
<text x="139.6" y="98.9">40</text>
<text x="139.6" y="101.5">41</text>
<text x="47" y="107.8">A4</text>
<text x="139.6" y="104">42</text>
<text x="139.6" y="106.5">43</text>
<text x="210.7" y="102.7">1</text>
<text x="210.7" y="105.3">3</text>
<text x="210.7" y="107.8">5</text>
<text x="219.6" y="102.7">2</text>
<text x="219.6" y="105.3">4</text>
<text x="219.6" y="107.8">6</text>
<text x="256.4" y="107.8">1</text>
<text x="265.3" y="107.8">6</text>
<text x="47" y="112.9">A5</text>
<text x="139.6" y="109.1">45</text>
<text x="139.6" y="111.6">46</text>
<text x="210.7" y="110.4">7</text>
<text x="210.7" y="112.9">9</text>
<text x="219" y="112.9">10</text>
<text x="219.6" y="110.4">8</text>
<text x="256.4" y="110.4">2</text>
<text x="256.4" y="112.9">3</text>
<text x="265.3" y="112.9">4</text>
<text x="265.3" y="110.4">5</text>
<text x="46.9" y="115.4">B5</text>
<text x="73.5" y="118.8" transform="rotate(-90 73.5 118.8)">5</text>
<text x="139.6" y="114.2">21</text>
<text x="139.6" y="116.7">25</text>
<text x="139.6" y="119.2">26</text>
<text x="210.1" y="115.4">11</text>
<text x="210.1" y="118">13</text>
<text x="219" y="115.4">12</text>
<text x="219" y="118">14</text>
<text x="46.9" y="123.1">B7</text>
<text x="47" y="125.6">A6</text>
<text x="47" y="120.5">A7</text>
<text x="69.1" y="121.8">1</text>
<text x="69.1" y="124.3">3</text>
<text x="76.7" y="124.3">4</text>
<text x="76.7" y="121.8">6</text>
<text x="139.6" y="121.8">27</text>
<text x="139.6" y="124.3">28</text>
<text x="210.1" y="120.5">15</text>
<text x="219" y="120.5">16</text>
<text x="46.9" y="128.1">B6</text>
<text x="73.5" y="129" transform="rotate(-90 73.5 129)">2</text>
<text x="139.6" y="129.4">22</text>
<text x="47" y="135.8">A8</text>
<text x="154.8" y="137.2" transform="rotate(-90 154.8 137.2)">23</text>
<text x="157.3" y="136.6" transform="rotate(-90 157.3 136.6)">8</text>
<text x="46.9" y="138.3">B8</text>
<text x="27.8" y="144.9" transform="rotate(-90 27.8 144.9)">SH</text>
<text x="35.4" y="144.8" transform="rotate(-90 35.4 144.8)">A1</text>
</g>
<g font-size="1.3" fill="#0f0f0f">
<text x="217.1" y="35.4">SPI.SCK</text>
<text x="222.1" y="32.9">CS</text>
<text x="216.3" y="38">SPI.MOSI</text>
<text x="216.3" y="40.5">SPI.MISO</text>
<text x="116.9" y="43.1">NRST</text>
<text x="172.7" y="65.9">SPI.CS1</text>
<text x="130.3" y="71">HSE_IN</text>
<text x="172.7" y="68.5">SPI.SCK</text>
<text x="172.7" y="71">SPI.MISO</text>
<text x="128.6" y="73.5">HSE_OUT</text>
<text x="172.7" y="73.5">SPI.MOSI</text>
<text x="128.9" y="83.7">LSE_OUT</text>
<text x="130.6" y="81.2">LSE_IN</text>
<text x="172.7" y="83.7">USB_D-</text>
<text x="172.7" y="88.8">SWDIO</text>
<text x="172.7" y="86.2">USB_D+</text>
<text x="172.7" y="91.3">SWCLK</text>
<text x="172.7" y="93.9">CS</text>
<text x="132.9" y="96.4">SWO</text>
<text x="247.7" y="107.8">NRST</text>
<text x="199.4" y="112.9">SPI.CS1</text>
<text x="224.8" y="112.9">SPI.CS2</text>
<text x="246.3" y="110.4">SWCLK</text>
<text x="270.5" y="112.9">SWO</text>
<text x="270.5" y="110.4">SWDIO</text>
<text x="125.7" y="119.3">CH_CTR.CLK</text>
<text x="129.6" y="116.7">SPI.CS2</text>
<text x="198.5" y="118">SPI.MOSI</text>
<text x="199.3" y="115.4">SPI.SCK</text>
<text x="224.8" y="118">CH_CTR.DAT</text>
<text x="81.3" y="121.8">USB_D-</text>
<text x="81.3" y="124.3">USB_D+</text>
<text x="125.9" y="124.3">CH_CTR.DAT</text>
<text x="195.5" y="120.5">CH_CTR.CLK</text>
<text x="226" y="142.1">HSE_IN</text>
<text x="259.1" y="142.1">LSE_IN</text>
<text x="226" y="157.4">HSE_OUT</text>
<text x="259.1" y="157.4">LSE_OUT</text>
</g>
<g font-size="1.3" fill="#725600">
<text x="256.7" y="34">GPA0</text>
<text x="256.7" y="39.1">GPA2</text>
<text x="256.7" y="36.5">GPA1</text>
<text x="256.7" y="41.6">GPA3</text>
<text x="256.7" y="46.7">GPA5</text>
<text x="256.7" y="44.1">GPA4</text>
<text x="218.9" y="51.8">INTB</text>
<text x="219.1" y="49.2">INTA</text>
<text x="256.7" y="49.2">GPA6</text>
<text x="256.7" y="51.8">GPA7</text>
<text x="174.2" y="59.4">PA1</text>
<text x="174.2" y="56.8">PA0</text>
<text x="256.7" y="56.8">GPB0</text>
<text x="256.7" y="59.4">GPB1</text>
<text x="174.2" y="64.5">PA3</text>
<text x="174.2" y="61.9">PA2</text>
<text x="256.7" y="64.5">GPB3</text>
<text x="256.7" y="61.9">GPB2</text>
<text x="256.7" y="67">GPB4</text>
<text x="256.7" y="69.5">GPB5</text>
<text x="174.2" y="77.2">PA8</text>
<text x="256.7" y="72.1">GPB6</text>
<text x="256.7" y="74.6">GPB7</text>
<text x="130.5" y="79.7">PC13</text>
<text x="174.2" y="79.7">PA9</text>
<text x="174.2" y="82.2">PA10</text>
<text x="131.7" y="89.9">PB0</text>
<text x="131.7" y="92.4">PB1</text>
<text x="131.7" y="100">PB4</text>
<text x="131.7" y="107.6">PB7</text>
<text x="131.7" y="105.1">PB6</text>
<text x="131.7" y="102.6">PB5</text>
<text x="131.7" y="112.7">PB9</text>
<text x="131.7" y="110.2">PB8</text>
<text x="130.5" y="115.3">PB10</text>
<text x="130.5" y="122.9">PB14</text>
</g>
<text font-size="1.3" fill="#0000c2" x="41.2" y="195.3">(must be placed as close as possible to the VDD, VDDA)</text>
<g font-size="1.1" fill="#0000c2">
<text x="153.1" y="196.5">the MCP23S17 (expander)</text>
<text x="153.6" y="194.8">as close as possible to</text>
</g>
<g font-size="1" fill="#006464">
<text x="241.1" y="33.2" transform="rotate(-90 241.1 33.2)">DD</text>
<text x="241.1" y="74.6" transform="rotate(-90 241.1 74.6)">SS</text>
</g>
</svg>
